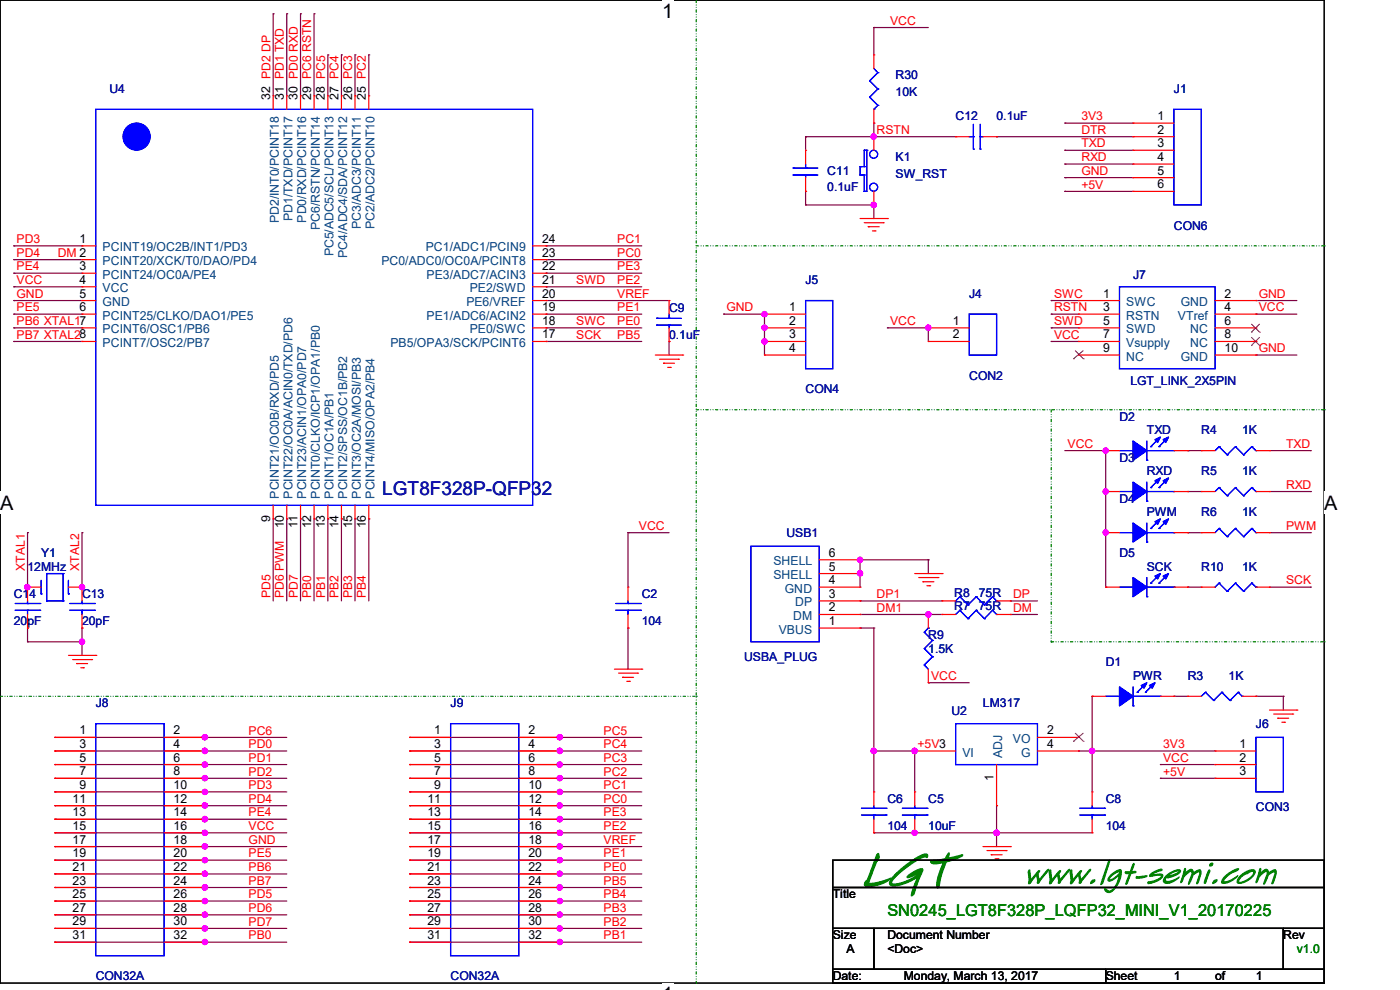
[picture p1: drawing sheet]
<svg xmlns="http://www.w3.org/2000/svg" width="297mm" height="210mm" viewBox="0 0 297 210" stroke-linecap="round" stroke-linejoin="round" font-family="sans-serif">
<path d="M0 0h280.9v208.5h-280.9z" fill="none" stroke="#000" stroke-width=".25"/>
<g fill="#fff">
<path d="M140.5 0h2.3v4.8h-2.3z"/>
<path d="M140.5 208.5h2.3v1.5h-2.3z"/>
<path d="M0 104.3h2.9v4.7h-2.9z"/>
<path d="M280.8 104.3h3v4.7h-3z"/>
</g>
<path d="M147.7 0v208.5M147.7 52.2h133.2M280.9 52.2h.1M147.7 86.9h133.2M223 86.9v49.2M280.9 86.9h.1M223 136.1h.1M223 136.1h57.9M280.9 136.1h.1M0 147.7h147.7M147.7 147.7h.1M147.7 208.5h.1" fill="none" stroke="#008000" stroke-width=".25" stroke-dasharray=".5 .5 0 .5 0 .5"/>
<g fill="none" stroke="#800040" stroke-width=".25">
<path d="M58 2.9h.1M58 2.9v17.4M60.8 2.9h.1M60.8 2.9v17.4M63.8 2.9h.1M63.8 2.9v17.4M66.6 2.9h.1M66.6 2.9v17.4M69.6 11.6h.1M69.6 11.6v8.7M72.4 11.6h.1M72.4 11.6v8.7"/>
<path d="M75.3 11.6h.1M75.3 11.6v8.7M78.2 11.6h.1M78.2 11.6v8.7M185.4 5.8h.1M185.4 5.8v5.8M185.4 5.8h11.5M170.9 29h.1M170.9 29h31.8M170.9 29v2.9M185.4 26.1h.1M185.4 29h.1"/>
<path d="M185.4 26.1v2.9M211.4 29h.1M211.4 29h29M225.9 26.1h.1M225.9 31.9h.1M225.9 34.8h.1M225.9 37.7h.1M225.9 26.1h14.5M225.9 31.9h14.5M225.9 34.8h14.5M225.9 37.7h14.5M2.9 52.2h.1"/>
<path d="M2.9 55.1h.1M2.9 58h.1M2.9 52.2h14.5M2.9 55.1h14.5M2.9 58h14.5M115.9 52.2h.1M115.9 55.1h.1M115.9 58h.1M115.9 52.2h20.2M115.9 55.1h20.2M115.9 58h20.2M170.9 40.6h.1"/>
<path d="M170.9 43.5h.1M170.9 40.6v2.9M170.9 43.5h14.5M185.4 43.5h.1M185.4 43.5v2.9M225.9 40.6h.1M225.9 40.6h14.5M2.9 60.8h.1M2.9 63.8h.1M2.9 66.6h.1M2.9 69.6h.1M2.9 72.4h.1"/>
<path d="M2.9 69.6h14.5M2.9 66.6h14.5M2.9 63.8h14.5M2.9 72.4h14.5M2.9 60.8h14.5M115.9 60.8h.1M115.9 63.8h.1M115.9 66.6h.1M115.9 69.6h.1M115.9 72.4h.1M115.9 69.6h20.2M115.9 66.6h20.2"/>
<path d="M115.9 63.8h26M115.9 72.4h20.2M115.9 60.8h20.2M141.9 72.4h.1M141.9 72.4v2.9M153.5 66.6h.1M153.5 66.6h8.7M162.2 66.6h.1M162.2 72.4h.1M162.2 69.6h.1M162.2 66.6v8.7M188.3 69.6h.1"/>
<path d="M188.3 69.6h8.6M196.9 69.6h.1M196.9 69.6v2.8M223 69.6h.1M223 63.8h.1M223 72.4h.1M223 66.6h.1M223 69.6h5.8M223 66.6h5.8M223 63.8h5.8M223 72.4h5.8M266.4 75.3h.1"/>
<path d="M266.4 63.8h.1M266.4 66.6h.1M266.4 66.6h8.7M266.4 63.8h8.7M266.4 75.3h8.7M225.9 95.6h8.7M234.6 95.6h.1M234.6 95.6v28.9M252 95.6h.1M252 95.6h2.8M269.3 95.6h8.7M278 95.6h.1"/>
<path d="M5.8 113h.1M5.8 113v11.5M17.4 113h.1M17.4 113v11.5M58 110.1h.1M58 110.1v17.4M60.8 110.1h.1M60.8 110.1v17.4M63.8 110.1h.1M63.8 110.1v17.4M66.6 110.1h.1M66.6 110.1v17.4"/>
<path d="M69.6 110.1h.1M69.6 110.1v17.4M72.4 110.1h.1M72.4 110.1v17.4M75.3 110.1h.1M75.3 110.1v17.4M78.2 110.1h.1M78.2 110.1v17.4M133.2 113h.1M133.2 113v11.5M133.2 113h8.7M182.5 118.7h.1"/>
<path d="M182.5 118.7v5.8M182.5 118.7h14.4M196.9 118.7h.1M196.9 118.7v3M234.6 113h.1M252 104.3h.1M252 113h.1M252 113h2.8M252 104.3h2.8M269.3 113h8.7M269.3 104.3h8.7M278 104.3h.1"/>
<path d="M278 113h.1M5.8 133.2h.1M5.8 136.1h.1M5.8 133.2v2.9M5.8 136.1h11.6M17.4 133.2h.1M17.4 136.1h.1M17.4 133.2v5.8M133.2 133.2h.1M133.2 133.2v8.7M182.5 133.2h.1M182.5 121.7h.1"/>
<path d="M182.5 127.5h.1M182.5 130.3h.1M182.5 133.2h2.9M182.5 127.5h17.4M182.5 130.3h17.4M185.4 133.2h.1M185.4 133.2v34.8M196.9 130.3h.1M214.3 127.5h.1M214.3 130.3h.1M214.3 127.5h5.8M214.3 130.3h5.8"/>
<path d="M234.6 124.5h.1M252 124.5h.1M252 124.5h2.8M269.3 124.5h8.7M278 124.5h.1M11.6 156.4h.1M11.6 159.3h.1M11.6 159.3h49.2M11.6 156.4h49.2M43.5 159.3h.1M43.5 156.4h.1M86.9 156.4h.1"/>
<path d="M86.9 159.3h.1M86.9 159.3h49.2M86.9 156.4h49.2M118.7 159.3h.1M118.7 156.4h.1M185.4 159.3h.1M185.4 159.3h8.7M194.1 159.3h.1M194.1 159.3v8.7M196.9 144.8h.1M196.9 144.8h8.7M228.8 159.3h.1"/>
<path d="M228.8 159.3h29M231.7 159.3h.1M231.7 147.7h.1M231.7 147.7v20.3M249 147.7h.1M249 147.7h3M266.4 147.7h.1M266.4 147.7h5.8M272.2 147.7h.1M272.2 147.7v2.9M11.6 179.6h.1M11.6 162.2h.1"/>
<path d="M11.6 173.8h.1M11.6 165.1h.1M11.6 176.7h.1M11.6 168h.1M11.6 170.9h.1M11.6 176.7h49.2M11.6 162.2h49.2M11.6 165.1h49.2M11.6 168h49.2M11.6 170.9h49.2M11.6 173.8h49.2M11.6 179.6h49.2"/>
<path d="M43.5 162.2h.1M43.5 165.1h.1M43.5 168h.1M43.5 170.9h.1M43.5 173.8h.1M43.5 176.7h.1M43.5 179.6h.1M86.9 173.8h.1M86.9 170.9h.1M86.9 179.6h.1M86.9 176.7h.1M86.9 168h.1"/>
<path d="M86.9 162.2h.1M86.9 165.1h.1M86.9 176.7h49.2M86.9 162.2h49.2M86.9 165.1h49.2M86.9 168h49.2M86.9 170.9h49.2M86.9 173.8h49.2M86.9 179.6h49.2M118.7 162.2h.1M118.7 165.1h.1M118.7 168h.1"/>
<path d="M118.7 170.9h.1M118.7 173.8h.1M118.7 176.7h.1M118.7 179.6h.1M185.4 176.7h.1M185.4 176.7h46.3M194.1 176.7h.1M211.4 170.9h.1M211.4 176.7h.1M211.4 170.9v8.7M246.2 162.2h.1M246.2 165.1h.1"/>
<path d="M246.2 162.2h11.6M246.2 165.1h11.6M11.6 188.3h.1M11.6 196.9h.1M11.6 185.4h.1M11.6 194.1h.1M11.6 191.1h.1M11.6 199.9h.1M11.6 182.5h.1M11.6 182.5h49.2M11.6 185.4h49.2M11.6 188.3h49.2"/>
<path d="M11.6 191.1h49.2M11.6 194.1h49.2M11.6 196.9h49.2M11.6 199.9h49.2M43.5 182.5h.1M43.5 185.4h.1M43.5 188.3h.1M43.5 191.1h.1M43.5 194.1h.1M43.5 196.9h.1M43.5 199.9h.1M86.9 194.1h.1"/>
<path d="M86.9 196.9h.1M86.9 185.4h.1M86.9 191.1h.1M86.9 188.3h.1M86.9 199.9h.1M86.9 182.5h.1M86.9 182.5h49.2M86.9 185.4h49.2M86.9 188.3h49.2M86.9 191.1h49.2M86.9 194.1h49.2M86.9 196.9h49.2"/>
<path d="M86.9 199.9h49.2M118.7 182.5h.1M118.7 185.4h.1M118.7 188.3h.1M118.7 191.1h.1M118.7 194.1h.1M118.7 196.9h.1M118.7 199.9h.1"/>
</g>
<g fill="#f0f" stroke="#f0f" stroke-width=".25">
<circle cx="185.3" cy="159.3" r=".56"/>
<circle cx="182.5" cy="121.6" r=".55"/>
<circle cx="182.5" cy="118.7" r=".55"/>
<circle cx="194" cy="159.3" r=".56"/>
<circle cx="211.4" cy="176.7" r=".55"/>
<circle cx="194" cy="176.7" r=".55"/>
<circle cx="196.9" cy="69.5" r=".55"/>
<circle cx="162.2" cy="66.6" r=".55"/>
<circle cx="162.2" cy="72.4" r=".56"/>
<circle cx="231.7" cy="159.3" r=".57"/>
<circle cx="162.2" cy="69.5" r=".55"/>
<circle cx="185.3" cy="29" r=".56"/>
<circle cx="185.3" cy="43.5" r=".56"/>
<circle cx="5.8" cy="124.5" r=".55"/>
<circle cx="17.4" cy="124.5" r=".55"/>
<circle cx="17.4" cy="136.1" r=".55"/>
<circle cx="196.9" cy="130.3" r=".56"/>
<circle cx="234.6" cy="104.3" r=".55"/>
<circle cx="234.6" cy="95.6" r=".55"/>
<circle cx="234.6" cy="112.9" r=".55"/>
<circle cx="43.5" cy="159.3" r=".57"/>
<circle cx="43.5" cy="162.2" r=".56"/>
<circle cx="43.5" cy="165.1" r=".56"/>
<circle cx="43.5" cy="168" r=".56"/>
<circle cx="43.5" cy="170.9" r=".56"/>
<circle cx="43.5" cy="173.8" r=".57"/>
<circle cx="43.5" cy="176.7" r=".56"/>
<circle cx="43.5" cy="179.5" r=".56"/>
<circle cx="43.5" cy="182.5" r=".56"/>
<circle cx="43.5" cy="185.3" r=".56"/>
<circle cx="43.5" cy="188.2" r=".57"/>
<circle cx="43.5" cy="191.1" r=".56"/>
<circle cx="43.5" cy="194" r=".56"/>
<circle cx="43.5" cy="196.9" r=".56"/>
<circle cx="43.5" cy="199.8" r=".56"/>
<circle cx="118.7" cy="159.3" r=".56"/>
<circle cx="118.7" cy="162.2" r=".55"/>
<circle cx="118.7" cy="165.1" r=".55"/>
<circle cx="118.7" cy="168" r=".55"/>
<circle cx="118.7" cy="170.9" r=".55"/>
<circle cx="118.7" cy="176.7" r=".55"/>
<circle cx="118.7" cy="179.5" r=".55"/>
<circle cx="118.7" cy="182.5" r=".55"/>
<circle cx="118.7" cy="185.3" r=".55"/>
<circle cx="118.7" cy="188.2" r=".56"/>
<circle cx="118.7" cy="191.1" r=".55"/>
<circle cx="118.7" cy="194" r=".55"/>
<circle cx="118.7" cy="196.9" r=".55"/>
<circle cx="118.7" cy="199.8" r=".55"/>
<circle cx="118.7" cy="156.4" r=".55"/>
<circle cx="43.5" cy="156.4" r=".56"/>
<circle cx="118.7" cy="173.8" r=".56"/>
</g>
<g fill="none" stroke="#f00" stroke-width=".25">
<path d="M185.4 11.6h.1M185.4 11.6v2.9M58 20.3h.1M58 20.3v2.9M60.8 20.3h.1M60.8 20.3v2.9M63.8 20.3h.1M63.8 20.3v2.9M66.6 20.3h.1M66.6 20.3v2.9M69.6 20.3h.1M69.6 20.3v2.9"/>
<path d="M72.4 20.3h.1M72.4 20.3v2.9M75.3 20.3h.1M75.3 20.3v2.9M78.2 20.3h.1M78.2 20.3v2.9M170.9 31.9h.1M170.9 31.9v2.9M170.9 37.7v2.9M185.4 26.1h.1M185.4 29h.1M185.4 23.2v2.9"/>
<path d="M185.4 29v2.9M202.7 29h.1M202.7 29h2.9M208.5 29h2.9M211.4 29h.1M240.4 26.1h.1M240.4 29h.1M240.4 31.9h.1M240.4 34.8h.1M240.4 37.7h.1M240.4 29h8.6M240.4 26.1h8.6"/>
<path d="M240.4 31.9h8.6M240.4 34.8h8.6M240.4 37.7h8.6M17.4 52.2h.1M17.4 55.1h.1M17.4 58h.1M17.4 52.2h2.9M17.4 55.1h2.9M17.4 58h2.9M113 52.2h2.9M113 55.1h2.9M113 58h2.9"/>
<path d="M115.9 58h.1M115.9 55.1h.1M115.9 52.2h.1M170.9 40.6h.1M182.5 46.4h5.8M183.3 47.2h4.1M184.2 48.1h.1M184.2 48.1h2.3M185.1 49h.5M185.4 43.5h.1M185.4 40.6v2.9M185.6 49h.1"/>
<path d="M187.4 47.2h.1M188.3 46.4h.1M240.4 40.6h.1M240.4 40.6h8.6M17.4 60.8h.1M17.4 63.8h.1M17.4 66.6h.1M17.4 69.6h.1M17.4 72.4h.1M17.4 69.6h2.9M17.4 72.4h2.9M17.4 60.8h2.9"/>
<path d="M17.4 63.8h2.9M17.4 66.6h2.9M113 69.6h2.9M113 72.4h2.9M113 60.8h2.9M113 63.8h2.9M113 66.6h2.9M115.9 72.4h.1M115.9 69.6h.1M115.9 66.6h.1M115.9 63.8h.1M115.9 60.8h.1"/>
<path d="M139 75.3h5.8M139.9 76.2h4M140.8 77h.1M140.8 77h2.3M141.6 77.9h.6M141.9 72.4h.1M141.9 63.8h.1M141.9 63.8v2.8M141.9 69.6v2.8M142.2 77.9h.1M143.9 76.2h.1M144.8 75.3h.1"/>
<path d="M162.2 66.6h.1M162.2 69.6h.1M162.2 72.4h.1M162.2 75.3h.1M162.2 75.3h8.7M162.2 69.6h8.7M162.2 72.4h8.7M162.2 66.6h8.7M196.9 69.6h.1M196.9 72.4h.1M196.9 69.6h8.7M196.9 72.4h8.7"/>
<path d="M228.8 63.8h.1M228.8 66.6h.1M228.8 69.6h.1M228.8 72.4h.1M228.8 75.3h.1M228.8 75.3h8.7M228.8 69.6h8.7M228.8 72.4h8.7M228.8 63.8h8.7M228.8 66.6h8.7M257.8 75.3h8.6M257.8 69.6h8.6"/>
<path d="M257.8 72.4h8.6M257.8 63.8h8.6M257.8 66.6h8.6M266.4 63.8h.1M266.4 66.6h.1M266.4 69.6h.1M266.4 72.4h.1M266.4 75.3h.1M234.6 95.6h.1M234.6 95.6h2.9M249 95.6h3M252 95.6h.1"/>
<path d="M254.8 95.6h.1M254.8 95.6h3M266.4 95.6h2.9M269.3 95.6h.1M58 110.1h.1M58 107.2v2.9M60.8 110.1h.1M60.8 107.2v2.9M63.8 110.1h.1M63.8 107.2v2.9M66.6 110.1h.1M66.6 107.2v2.9"/>
<path d="M69.6 110.1h.1M69.6 107.2v2.9M72.4 110.1h.1M72.4 107.2v2.9M75.3 110.1h.1M75.3 107.2v2.9M78.2 110.1h.1M78.2 107.2v2.9M173.8 118.7h8.7M182.5 118.7h.1M234.6 113h.1M234.6 104.3h.1"/>
<path d="M234.6 113h2.9M234.6 104.3h2.9M249 113h3M249 104.3h3M252 113h.1M252 104.3h.1M254.8 113h.1M254.8 104.3h.1M254.8 113h3M254.8 104.3h3M266.4 113h2.9M266.4 104.3h2.9"/>
<path d="M269.3 113h.1M269.3 104.3h.1M5.8 124.5h.1M5.8 133.2h.1M5.8 124.5h2.9M5.8 124.5v3M5.8 130.3v2.9M14.5 139h5.8M14.5 124.5h2.9M15.4 139.9h4M17.4 124.5h.1M17.4 133.2h.1"/>
<path d="M17.4 124.5v3M17.4 130.3v2.9M19.4 139.9h.1M20.3 139h.1M133.2 124.5h.1M133.2 133.2h.1M133.2 124.5v3M133.2 130.3v2.9M173.8 121.7h8.7M173.8 124.5h8.7M173.8 130.3h8.7M173.8 127.5h8.7"/>
<path d="M173.8 133.2h8.7M182.5 133.2h.1M182.5 130.3h.1M182.5 127.5h.1M182.5 124.5h.1M182.5 121.7h.1M194.1 121.7h5.8M194.9 122.5h4.1M195.8 123.4h.1M195.8 123.4h2.3M196.6 124.2h.6M196.9 130.3h.1"/>
<path d="M196.9 130.3v2.9M197.2 124.2h.1M199 122.5h.1M199.9 121.7h.1M199.9 130.3h.1M199.9 127.5h.1M199.9 130.3h2.8M199.9 127.5h2.8M211.4 130.3h2.9M211.4 127.5h2.9M214.3 130.3h.1M214.3 127.5h.1"/>
<path d="M234.6 124.5h.1M234.6 124.5h2.9M249 124.5h3M252 124.5h.1M254.8 124.5h.1M254.8 124.5h3M266.4 124.5h2.9M269.3 124.5h.1M11.6 156.4h.1M11.6 159.3h.1M11.6 156.4h8.7M11.6 159.3h8.7"/>
<path d="M16.3 140.8h.1M16.3 140.8h2.3M17.1 141.6h.6M17.7 141.6h.1M34.8 156.4h8.7M34.8 159.3h8.7M43.5 156.4h.1M43.5 159.3h.1M86.9 156.4h.1M86.9 159.3h.1M86.9 156.4h8.7M86.9 159.3h8.7"/>
<path d="M110.1 156.4h8.6M110.1 159.3h8.6M118.7 156.4h.1M118.7 159.3h.1M130.3 141.9h5.8M131.2 142.8h4.1M132.1 143.7h.1M132.1 143.7h2.3M133 144.5h.5M133.5 144.5h.1M135.3 142.8h.1M136.1 141.9h.1"/>
<path d="M194.1 159.3h.1M194.1 159.3h8.6M196.9 144.8h.1M196.9 141.9v2.9M220.1 156.4h8.7M220.1 159.3h8.7M228.8 156.4h.1M228.8 159.3h.1M231.7 147.7h.1M231.7 147.7h2.9M246.2 147.7h2.8M249 147.7h.1"/>
<path d="M252 147.7h.1M252 147.7h2.8M257.8 159.3h.1M257.8 159.3h8.6M263.5 147.7h2.9M266.4 147.7h.1M269.3 150.6h5.8M270.2 151.5h4M271.1 152.4h.1M271.1 152.4h2.3M271.9 153.2h.6M272.5 153.2h.1"/>
<path d="M274.2 151.5h.1M275.1 150.6h.1M11.6 162.2h.1M11.6 165.1h.1M11.6 168h.1M11.6 170.9h.1M11.6 173.8h.1M11.6 176.7h.1M11.6 179.6h.1M11.6 179.6h8.7M11.6 162.2h8.7M11.6 165.1h8.7"/>
<path d="M11.6 168h8.7M11.6 170.9h8.7M11.6 173.8h8.7M11.6 176.7h8.7M34.8 179.6h8.7M34.8 162.2h8.7M34.8 165.1h8.7M34.8 168h8.7M34.8 170.9h8.7M34.8 173.8h8.7M34.8 176.7h8.7M43.5 162.2h.1"/>
<path d="M43.5 165.1h.1M43.5 168h.1M43.5 170.9h.1M43.5 173.8h.1M43.5 176.7h.1M43.5 179.6h.1M86.9 162.2h.1M86.9 165.1h.1M86.9 168h.1M86.9 170.9h.1M86.9 173.8h.1M86.9 176.7h.1"/>
<path d="M86.9 179.6h.1M86.9 179.6h8.7M86.9 162.2h8.7M86.9 165.1h8.7M86.9 168h8.7M86.9 170.9h8.7M86.9 173.8h8.7M86.9 176.7h8.7M110.1 179.6h8.6M110.1 162.2h8.6M110.1 165.1h8.6M110.1 168h8.6"/>
<path d="M110.1 170.9h8.6M110.1 173.8h8.6M110.1 176.7h8.6M118.7 162.2h.1M118.7 165.1h.1M118.7 168h.1M118.7 170.9h.1M118.7 173.8h.1M118.7 176.7h.1M118.7 179.6h.1M185.4 168h.1M185.4 176.7h.1"/>
<path d="M185.4 168v2.9M185.4 173.8v2.9M194.1 168h.1M194.1 176.7h.1M194.1 168v2.9M194.1 173.8v2.9M208.5 179.6h5.8M211.4 170.9h.1M211.4 162.2v8.7M214.3 179.6h.1M231.7 168h.1M231.7 176.7h.1"/>
<path d="M231.7 168v2.9M231.7 173.8v2.9M257.8 162.2h.1M257.8 165.1h.1M257.8 162.2h8.6M257.8 165.1h8.6M11.6 182.5h.1M11.6 185.4h.1M11.6 188.3h.1M11.6 191.1h.1M11.6 194.1h.1M11.6 196.9h.1"/>
<path d="M11.6 199.9h.1M11.6 182.5h8.7M11.6 185.4h8.7M11.6 188.3h8.7M11.6 191.1h8.7M11.6 194.1h8.7M11.6 196.9h8.7M11.6 199.9h8.7M34.8 182.5h8.7M34.8 185.4h8.7M34.8 188.3h8.7M34.8 191.1h8.7"/>
<path d="M34.8 194.1h8.7M34.8 196.9h8.7M34.8 199.9h8.7M43.5 182.5h.1M43.5 185.4h.1M43.5 188.3h.1M43.5 191.1h.1M43.5 194.1h.1M43.5 196.9h.1M43.5 199.9h.1M86.9 182.5h.1M86.9 185.4h.1"/>
<path d="M86.9 188.3h.1M86.9 191.1h.1M86.9 194.1h.1M86.9 196.9h.1M86.9 199.9h.1M86.9 182.5h8.7M86.9 185.4h8.7M86.9 188.3h8.7M86.9 191.1h8.7M86.9 194.1h8.7M86.9 196.9h8.7M86.9 199.9h8.7"/>
<path d="M110.1 182.5h8.6M110.1 185.4h8.6M110.1 188.3h8.6M110.1 191.1h8.6M110.1 194.1h8.6M110.1 196.9h8.6M110.1 199.9h8.6M118.7 182.5h.1M118.7 185.4h.1M118.7 188.3h.1M118.7 191.1h.1M118.7 194.1h.1"/>
<path d="M118.7 196.9h.1M118.7 199.9h.1M209.4 180.4h4M210.3 181.3h.1M210.3 181.3h2.3M211.1 182.2h.6M211.7 182.2h.1M213.4 180.4h.1"/>
</g>
<path d="M176.7 182.5h104.2v5.8h-104.2zM176.7 188.3h104.2v8.6h-104.2zM176.7 196.9h8.7v8.7h-8.7zM185.4 196.9h86.8v8.7h-86.8zM272.2 196.9h8.7v8.7h-8.7zM176.7 205.6h57.9v2.9h-57.9zM234.6 205.6h46.3v2.9h-46.3z" fill="none" stroke="#000" stroke-width=".25"/>
<g fill="none" stroke="#00f" stroke-width=".25">
<path d="M184.5 17.1h.1M184.5 17.1l1.7 1.8M185.4 14.5l.8 .9M186.2 15.4h.1M186.2 18.9h.1M186.2 15.4l-1.7 1.7M186.2 18.9l-1.7 1.7M20.3 23.2h92.7v84h-92.7zM168.3 35.6h.1M168.3 37.1h.1M168.3 37.1h5.2M168.3 35.6h5.2"/>
<path d="M170.9 37.1h.1M170.9 35.6h.1M170.9 34.8v.8M170.9 37.1v.6M182.5 35.3h.1M182.5 37.1h.1M182.5 35.3h.8M182.5 35.3v1.8M182.5 37.1h.8M183.3 31.9h.1M183.3 35.3h.1M183.3 37.1h.1"/>
<path d="M183.3 31.9h.6M183.3 31.9v3.4M183.3 37.1v3.5M183.9 31.9h.1M183.9 31.9v8.7h-.6M184.5 20.6h.1M184.5 20.6l1.7 1.8M185.4 23.2h.1M186.2 22.4h.1M186.2 22.4l-.8 .8M205.6 29h.9M206.5 31.6h.1"/>
<path d="M206.5 29h.1M206.5 26.4v5.2M207.9 29h.1M207.9 31.6h.1M207.9 29h.6M207.9 26.4v5.2M249 23.2h5.8v20.3h-5.8zM183.3 40.6h.1M139.3 67.5h.1M139.3 69h.1M139.3 67.5h5.2M139.3 69h5.2"/>
<path d="M141.9 69h.1M141.9 67.5h.1M141.9 66.6v.9M141.9 69v.6M170.9 63.8h5.8v14.4h-5.8zM205.6 66.6h5.8v8.7h-5.8zM237.5 60.8h20.3v17.4h-20.3zM237.5 95.6h2.9M240.4 95.6h.1M243.3 97.6h.1M243.3 93.6v4M243.3 95.6h5.7"/>
<path d="M244.1 94.7h.1M245.9 94.7h.1M245.9 93l-1.8 1.7M247.6 93l-1.7 1.7M249 95.6h.1M258.6 94.7h.1M258.6 94.7l-.8 .9M258.6 94.7l1.7 1.8M260.3 96.5h.1M262.1 94.7h.1M262.1 94.7l-1.8 1.8M262.1 94.7l1.7 1.8"/>
<path d="M263.8 96.5h.1M265.6 94.7h.1M265.6 94.7l-1.8 1.8M265.6 94.7l.8 .9M266.4 95.6h.1M159.3 115.9h14.5v20.2h-14.5zM237.5 113h2.9M237.5 104.3h2.9M240.4 113h.1M240.4 104.3h.1M243.3 115h.1M243.3 106.3h.1"/>
<path d="M243.3 102.3v4M243.3 111v4M243.3 113h5.7M243.3 104.3h5.7M244.1 112.1h.1M244.1 103.4h.1M245.9 112.1h.1M245.9 103.4h.1M245.9 110.4l-1.8 1.7M245.9 101.7l-1.8 1.7M247.6 110.4l-1.7 1.7M247.6 101.7l-1.7 1.7"/>
<path d="M249 113h.1M249 104.3h.1M258.6 112.1h.1M258.6 103.4h.1M258.6 112.1l-.8 .9M258.6 112.1l1.7 1.7M258.6 103.4l-.8 .9M258.6 103.4l1.7 1.8M260.3 113.8h.1M260.3 105.2h.1M262.1 112.1h.1M262.1 103.4h.1"/>
<path d="M262.1 112.1l-1.8 1.7M262.1 112.1l1.7 1.7M262.1 103.4l-1.8 1.8M262.1 103.4l1.7 1.8M263.8 113.8h.1M263.8 105.2h.1M265.6 112.1h.1M265.6 103.4h.1M265.6 112.1l-1.8 1.7M265.6 112.1l.8 .9M265.6 103.4l-1.8 1.8M265.6 103.4l.8 .9"/>
<path d="M266.4 113h.1M266.4 104.3h.1M3.2 129.5h5.2M3.2 128h5.2M5.8 128h.1M5.8 129.5h.1M5.8 127.5v.5M5.8 129.5v.8M8.4 129.5h.1M8.4 128h.1M8.7 126h.1M8.7 123.1v2.9"/>
<path d="M9.9 127.5h.1M9.9 121.7h.1M9.9 121.7v5.8M9.9 127.5h3.5M9.9 121.7h3.5M13.4 127.5h.1M13.4 121.7h.1M13.4 121.7v5.8M14.5 126h.1M14.5 123.1v2.9M14.8 129.5h5.2M14.8 128h5.2"/>
<path d="M17.4 128h.1M17.4 129.5h.1M17.4 127.5v.5M17.4 129.5v.8M20 129.5h.1M20 128h.1M130.6 129.5h5.2M130.6 128h5.2M133.2 128h.1M133.2 129.5h.1M133.2 127.5v.5M133.2 129.5v.8"/>
<path d="M135.8 129.5h.1M135.8 128h.1M196.1 137.6h.1M196.1 134.1h.1M196.1 137.6l1.7 1.7M196.1 134.1l1.7 1.7M196.9 133.2h.1M196.9 133.2l-.8 .9M197.8 139.3h.1M197.8 135.8h.1M197.8 135.8l-1.7 1.8M197.8 139.3l-1.7 1.8"/>
<path d="M203.6 129.5h.1M203.6 126.6h.1M203.6 129.5l-.9 .8M203.6 129.5l1.8 1.7M203.6 126.6l-.9 .9M203.6 126.6l1.8 1.7M205.4 131.2h.1M205.4 128.3h.1M207.1 129.5h.1M207.1 126.6h.1M207.1 129.5l-1.7 1.7M207.1 129.5l1.7 1.7"/>
<path d="M207.1 126.6l-1.7 1.7M207.1 126.6l1.7 1.7M208.8 131.2h.1M208.8 128.3h.1M210.6 129.5h.1M210.6 126.6h.1M210.6 129.5l-1.8 1.7M210.6 129.5l.8 .8M210.6 126.6l-1.8 1.7M210.6 126.6l.8 .9M211.4 130.3h.1M211.4 127.5h.1"/>
<path d="M237.5 124.5h2.9M240.4 124.5h.1M243.3 126.6h.1M243.3 122.5v4.1M243.3 124.5h5.7M244.1 123.7h.1M245.9 123.7h.1M245.9 122l-1.8 1.7M247.6 122l-1.7 1.7M249 124.5h.1M258.6 123.7h.1M258.6 123.7l-.8 .8"/>
<path d="M258.6 123.7l1.7 1.7M260.3 125.4h.1M262.1 123.7h.1M262.1 123.7l-1.8 1.7M262.1 123.7l1.7 1.7M263.8 125.4h.1M265.6 123.7h.1M265.6 123.7l-1.8 1.7M265.6 123.7l.8 .8M266.4 124.5h.1M20.3 153.5h14.5v49.2h-14.5zM95.6 153.5h14.5v49.2h-14.5z"/>
<path d="M196.1 141.1h.1M196.1 141.1l.8 .8M202.7 153.5h17.4v8.7h-17.4zM234.6 147.7h2.9M237.5 147.7h.1M240.4 149.7h.1M240.4 145.7v4M240.4 147.7h5.8M241.3 146.9h.1M243 146.9h.1M243 145.1l-1.7 1.8M244.7 145.1l-1.7 1.8"/>
<path d="M246.2 147.7h.1M255.7 146.9h.1M255.7 146.9l-.9 .8M255.7 146.9l1.8 1.7M257.5 148.6h.1M259.2 146.9h.1M259.2 146.9l-1.7 1.7M259.2 146.9l1.7 1.7M260.9 148.6h.1M262.7 146.9h.1M262.7 146.9l-1.8 1.7M262.7 146.9l.8 .8"/>
<path d="M263.5 147.7h.1M266.4 156.4h5.8v11.6h-5.8zM182.8 172.9h5.2M182.8 171.4h5.2M185.4 171.4h.1M185.4 172.9h.1M185.4 170.9v.5M185.4 172.9v.9M188 172.9h.1M188 171.4h.1M191.4 172.9h5.2M191.4 171.4h5.2"/>
<path d="M194.1 171.4h.1M194.1 172.9h.1M194.1 170.9v.5M194.1 172.9v.9M196.6 172.9h.1M196.6 171.4h.1M229.1 172.9h5.2M229.1 171.4h5.2M231.7 171.4h.1M231.7 172.9h.1M231.7 170.9v.5M231.7 172.9v.9"/>
<path d="M234.3 172.9h.1M234.3 171.4h.1"/>
<circle cx="185.3" cy="39.7" r=".85"/>
<circle cx="185.3" cy="32.7" r=".85"/>
</g>
<g fill="#00f" stroke="#00f" stroke-width=".25">
<path d="M240.4 122.5l2.9 2-2.9 2.1z" fill-rule="evenodd"/>
<path d="M246.8 122.2l1.1-.5-.6 1.1z" fill-rule="evenodd"/>
<path d="M245 122.2l1.2-.5-.6 1.1z" fill-rule="evenodd"/>
<path d="M240.4 122.5l2.9 2-2.9 2.1z" fill-rule="evenodd"/>
<path d="M246.8 122.2l1.1-.5-.6 1.1z" fill-rule="evenodd"/>
<path d="M245 122.2l1.2-.5-.6 1.1z" fill-rule="evenodd"/>
<path d="M237.5 145.7l2.9 2-2.9 2z" fill-rule="evenodd"/>
<path d="M243.8 145.4l1.2-.6-.6 1.2z" fill-rule="evenodd"/>
<path d="M242.1 145.4l1.2-.6-.6 1.2z" fill-rule="evenodd"/>
<path d="M237.5 145.7l2.9 2-2.9 2z" fill-rule="evenodd"/>
<path d="M243.8 145.4l1.2-.6-.6 1.2z" fill-rule="evenodd"/>
<path d="M242.1 145.4l1.2-.6-.6 1.2z" fill-rule="evenodd"/>
<path d="M240.4 93.6l2.9 2-2.9 2z" fill-rule="evenodd"/>
<path d="M246.8 93.3l1.1-.6-.6 1.2z" fill-rule="evenodd"/>
<path d="M245 93.3l1.2-.6-.6 1.2z" fill-rule="evenodd"/>
<path d="M240.4 93.6l2.9 2-2.9 2z" fill-rule="evenodd"/>
<path d="M246.8 93.3l1.1-.6-.6 1.2z" fill-rule="evenodd"/>
<path d="M245 93.3l1.2-.6-.6 1.2z" fill-rule="evenodd"/>
<path d="M240.4 111l2.9 2-2.9 2z" fill-rule="evenodd"/>
<path d="M246.8 110.7l1.1-.6-.6 1.2z" fill-rule="evenodd"/>
<path d="M245 110.7l1.2-.6-.6 1.2z" fill-rule="evenodd"/>
<path d="M240.4 111l2.9 2-2.9 2z" fill-rule="evenodd"/>
<path d="M246.8 110.7l1.1-.6-.6 1.2z" fill-rule="evenodd"/>
<path d="M245 110.7l1.2-.6-.6 1.2z" fill-rule="evenodd"/>
<path d="M240.4 102.3l2.9 2-2.9 2z" fill-rule="evenodd"/>
<path d="M246.8 102l1.1-.6-.6 1.1z" fill-rule="evenodd"/>
<path d="M245 102l1.2-.6-.6 1.1z" fill-rule="evenodd"/>
<path d="M240.4 102.3l2.9 2-2.9 2z" fill-rule="evenodd"/>
<path d="M246.8 102l1.1-.6-.6 1.1z" fill-rule="evenodd"/>
<path d="M245 102l1.2-.6-.6 1.1z" fill-rule="evenodd"/>
<circle cx="29" cy="29" r="2.86"/>
</g>
<g fill="none" stroke="#804000" stroke-width=".21">
<path d="M227.7 76.1h.1M228.1 74.4l1.7 1.7M229.8 76.1h.1M229.8 74.4l-2.1 1.7M265.5 70.5h.1M265.5 73.3h.1M265.5 68.7l1.7 1.8M265.5 71.5l1.7 1.8M267.2 70.5h.1M267.2 73.3h.1M267.2 68.7l-1.7 1.8M267.2 71.5l-1.7 1.8"/>
<path d="M227.7 157.3h.1M228.1 155.5l1.7 1.8M229.8 157.3h.1M229.8 155.5l-2.1 1.8"/>
</g>
<text font-size="10.7" fill="#008000" x="182.5" y="187.7">LGT</text>
<text font-size="6.4" fill="#008000" x="217.2" y="187.3">www.lgt-semi.com</text>
<g font-size="4.2">
<text x="140.5" y="3.9">1</text>
<text x="0" y="108.1">A</text>
<text x="280.9" y="108.1">A</text>
</g>
<text font-size="4" fill="#000080" x="81.1" y="105">LGT8F328P-QFP32</text>
<text font-size="3.5" fill="#008000" x="188.3" y="194.2">SN0245_LGT8F328P_LQFP32_MINI_V1_20170225</text>
<g font-size="2.6" fill="#f00">
<text x="188.8" y="5.2">VCC</text>
<text x="186" y="28.4">RSTN</text>
<text x="229.4" y="25.5">3V3</text>
<text x="229.4" y="28.4">DTR</text>
<text x="229.4" y="31.3">TXD</text>
<text x="229.4" y="34.2">RXD</text>
<text x="229.4" y="37.1">GND</text>
<text x="229.4" y="40">+5V</text>
<text x="3.5" y="51.6">PD3</text>
<text x="130.9" y="51.6">PC1</text>
<text x="3.5" y="54.5">PD4</text>
<text x="3.5" y="57.4">PE4</text>
<text x="12.2" y="54.5">DM 2</text>
<text x="130.9" y="54.5">PC0</text>
<text x="130.9" y="57.4">PE3</text>
<text x="3.5" y="60.2">VCC</text>
<text x="3.5" y="63.2">GND</text>
<text x="122.3" y="60.2">SWD</text>
<text x="130.9" y="60.2">PE2</text>
<text x="130.9" y="63.2">VREF</text>
<text x="223.6" y="63.2">SWC</text>
<text x="267" y="63.2">GND</text>
<text x="3.5" y="66">PE5</text>
<text x="3.5" y="69">PB6 XTAL17</text>
<text x="3.5" y="71.8">PB7 XTAL28</text>
<text x="122.3" y="69">SWC</text>
<text x="122.3" y="71.8">SCK</text>
<text x="130.9" y="66">PE1</text>
<text x="130.9" y="69">PE0</text>
<text x="130.9" y="71.8">PB5</text>
<text x="154.1" y="66">GND</text>
<text x="188.8" y="69">VCC</text>
<text x="223.6" y="69">SWD</text>
<text x="223.6" y="71.8">VCC</text>
<text x="223.6" y="66">RSTN</text>
<text x="267" y="66">VCC</text>
<text x="267" y="74.7">GND</text>
<text x="226.5" y="95">VCC</text>
<text x="272.8" y="95">TXD</text>
<text x="272.8" y="103.7">RXD</text>
<text x="135.5" y="112.4">VCC</text>
<text x="272.8" y="112.4">PWM</text>
<text x="5.2" y="121.1" transform="rotate(-90 5.2 121.1)">XTAL1</text>
<text x="16.8" y="121.1" transform="rotate(-90 16.8 121.1)">XTAL2</text>
<text x="272.8" y="124">SCK</text>
<text x="57.4" y="126.9" transform="rotate(-90 57.4 126.9)">PD5</text>
<text x="60.2" y="126.9" transform="rotate(-90 60.2 126.9)">PD6 PWM</text>
<text x="63.2" y="126.9" transform="rotate(-90 63.2 126.9)">PD7</text>
<text x="66" y="126.9" transform="rotate(-90 66 126.9)">PB0</text>
<text x="69" y="126.9" transform="rotate(-90 69 126.9)">PB1</text>
<text x="71.8" y="126.9" transform="rotate(-90 71.8 126.9)">PB2</text>
<text x="74.7" y="126.9" transform="rotate(-90 74.7 126.9)">PB3</text>
<text x="77.6" y="126.9" transform="rotate(-90 77.6 126.9)">PB4</text>
<text x="186" y="126.9">DP1</text>
<text x="186" y="129.8">DM1</text>
<text x="214.9" y="126.9">DP</text>
<text x="214.9" y="129.8">DM</text>
<text x="197.5" y="144.2">VCC</text>
<text x="52.7" y="155.8">PC6</text>
<text x="128.1" y="155.8">PC5</text>
<text x="52.7" y="158.7">PD0</text>
<text x="52.7" y="161.6">PD1</text>
<text x="128.1" y="158.7">PC4</text>
<text x="128.1" y="161.6">PC3</text>
<text x="194.6" y="158.7">+5V3</text>
<text x="246.8" y="158.7">3V3</text>
<text x="246.8" y="161.6">VCC</text>
<text x="52.7" y="164.5">PD2</text>
<text x="52.7" y="167.4">PD3</text>
<text x="128.1" y="164.5">PC2</text>
<text x="128.1" y="167.4">PC1</text>
<text x="246.8" y="164.5">+5V</text>
<text x="52.7" y="170.3">PD4</text>
<text x="52.7" y="173.2">PE4</text>
<text x="128.1" y="170.3">PC0</text>
<text x="128.1" y="173.2">PE3</text>
<text x="52.7" y="176.1">VCC</text>
<text x="52.7" y="179">GND</text>
<text x="128.1" y="176.1">PE2</text>
<text x="128.1" y="179">VREF</text>
<text x="52.7" y="181.9">PE5</text>
<text x="52.7" y="184.8">PB6</text>
<text x="128.1" y="181.9">PE1</text>
<text x="128.1" y="184.8">PE0</text>
<text x="52.7" y="187.7">PB7</text>
<text x="52.7" y="190.5">PD5</text>
<text x="128.1" y="187.7">PB5</text>
<text x="128.1" y="190.5">PB4</text>
<text x="52.7" y="193.5">PD6</text>
<text x="52.7" y="196.3">PD7</text>
<text x="128.1" y="193.5">PB3</text>
<text x="128.1" y="196.3">PB2</text>
<text x="52.7" y="199.3">PB0</text>
<text x="128.1" y="199.3">PB1</text>
</g>
<g font-size="2.6" fill="#000080">
<text x="190" y="16.8">R30</text>
<text x="23.2" y="19.7">U4</text>
<text x="190" y="20.3">10K</text>
<text x="249" y="19.7">J1</text>
<text x="202.7" y="25.5">C12</text>
<text x="211.4" y="25.5">0.1uF</text>
<text x="190" y="34.2">K1</text>
<text x="175.5" y="37.1">C11</text>
<text x="175.5" y="40.6">0.1uF</text>
<text x="190" y="37.7">SW_RST</text>
<text x="249" y="48.7">CON6</text>
<text x="240.4" y="59.1">J7</text>
<text x="170.9" y="60.3">J5</text>
<text x="205.6" y="63.2">J4</text>
<text x="141.9" y="66.1">C9</text>
<text x="141.9" y="71.9">0.1uF</text>
<text x="170.9" y="83.4">CON4</text>
<text x="205.6" y="80.6">CON2</text>
<text x="239.8" y="81.7">LGT_LINK_2X5PIN</text>
<text x="237.5" y="89.2">D2</text>
<text x="243.3" y="92.1">TXD</text>
<text x="254.8" y="92.1">R4</text>
<text x="263.5" y="92.1">1K</text>
<text x="237.5" y="97.9">D3</text>
<text x="243.3" y="100.8">RXD</text>
<text x="254.8" y="100.8">R5</text>
<text x="263.5" y="100.8">1K</text>
<text x="237.5" y="106.6">D4</text>
<text x="166.8" y="113.8">USB1</text>
<text x="243.3" y="109.5">PWM</text>
<text x="254.8" y="109.5">R6</text>
<text x="263.5" y="109.5">1K</text>
<text x="8.7" y="118.2">Y1</text>
<text x="237.5" y="118.2">D5</text>
<text x="5.8" y="121.1">12MHz</text>
<text x="243.3" y="121.1">SCK</text>
<text x="254.8" y="121.1">R10</text>
<text x="263.5" y="121.1">1K</text>
<text x="2.9" y="126.9">C14</text>
<text x="17.4" y="126.9">C13</text>
<text x="136.1" y="126.9">C2</text>
<text x="202.4" y="129.5">R7</text>
<text x="202.4" y="126.6">R8</text>
<text x="207.6" y="129.5">75R</text>
<text x="207.6" y="126.6">75R</text>
<text x="2.9" y="132.7">20pF</text>
<text x="17.4" y="132.7">20pF</text>
<text x="136.1" y="132.7">104</text>
<text x="196.9" y="135.6">R9</text>
<text x="157.9" y="140.2">USBA_PLUG</text>
<text x="196.9" y="138.5">1.5K</text>
<text x="234.6" y="141.4">D1</text>
<text x="240.4" y="144.3">PWR</text>
<text x="252" y="144.3">R3</text>
<text x="260.6" y="144.3">1K</text>
<text x="20.3" y="150">J8</text>
<text x="95.6" y="150">J9</text>
<text x="201.8" y="151.8">U2</text>
<text x="208.5" y="150">LM317</text>
<text x="266.4" y="154.4">J6</text>
<text x="188.3" y="170.3">C6</text>
<text x="196.9" y="170.3">C5</text>
<text x="234.6" y="170.3">C8</text>
<text x="266.4" y="172">CON3</text>
<text x="188.3" y="176.1">104</text>
<text x="196.9" y="176.1">10uF</text>
<text x="234.6" y="176.1">104</text>
<text x="20.3" y="207.9">CON32A</text>
<text x="95.6" y="207.9">CON32A</text>
</g>
<g font-size="2.6">
<text x="57.3" y="21.2" transform="rotate(-90 57.3 21.2)">32 PD2 DP</text>
<text x="60.2" y="21.2" transform="rotate(-90 60.2 21.2)">31 PD1 TXD</text>
<text x="63.1" y="21.2" transform="rotate(-90 63.1 21.2)">30 PD0 RXD</text>
<text x="66" y="21.2" transform="rotate(-90 66 21.2)">29 PC6 RSTN</text>
<text x="68.9" y="21.2" transform="rotate(-90 68.9 21.2)">28 PC5</text>
<text x="71.8" y="21.2" transform="rotate(-90 71.8 21.2)">27 PC4</text>
<text x="74.7" y="21.2" transform="rotate(-90 74.7 21.2)">26 PC3</text>
<text x="77.6" y="21.2" transform="rotate(-90 77.6 21.2)">25 PC2</text>
<text x="245.6" y="25.5">1</text>
<text x="245.6" y="28.4">2</text>
<text x="245.6" y="31.2">3</text>
<text x="245.6" y="34.2">4</text>
<text x="245.6" y="37">5</text>
<text x="245.6" y="40">6</text>
<text x="16.8" y="51.5">1</text>
<text x="115" y="51.5">24</text>
<text x="16.8" y="57.3">3</text>
<text x="115" y="57.3">22</text>
<text x="115" y="54.4">23</text>
<text x="16.8" y="60.2">4</text>
<text x="16.8" y="63.1">5</text>
<text x="16.8" y="66">6</text>
<text x="115" y="66">19</text>
<text x="115" y="63.1">20</text>
<text x="115" y="60.2">21</text>
<text x="167.4" y="66">1</text>
<text x="234" y="63.1">1</text>
<text x="234" y="66">3</text>
<text x="259.8" y="63.1">2</text>
<text x="259.8" y="66">4</text>
<text x="115" y="71.8">17</text>
<text x="115" y="68.9">18</text>
<text x="167.4" y="68.9">2</text>
<text x="167.4" y="71.8">3</text>
<text x="202.1" y="68.9">1</text>
<text x="202.1" y="71.8">2</text>
<text x="234" y="68.9">5</text>
<text x="234" y="71.8">7</text>
<text x="259.8" y="68.9">6</text>
<text x="259.8" y="71.8">8</text>
<text x="167.4" y="74.7">4</text>
<text x="234" y="74.7">9</text>
<text x="259.8" y="74.7">10</text>
<text x="57.3" y="110.7" transform="rotate(-90 57.3 110.7)">9</text>
<text x="60.2" y="112.1" transform="rotate(-90 60.2 112.1)">10</text>
<text x="63.1" y="112.1" transform="rotate(-90 63.1 112.1)">11</text>
<text x="66" y="112.1" transform="rotate(-90 66 112.1)">12</text>
<text x="68.9" y="112.1" transform="rotate(-90 68.9 112.1)">13</text>
<text x="71.8" y="112.1" transform="rotate(-90 71.8 112.1)">14</text>
<text x="74.7" y="112.1" transform="rotate(-90 74.7 112.1)">15</text>
<text x="77.6" y="112.1" transform="rotate(-90 77.6 112.1)">16</text>
<text x="175.8" y="118.1">6</text>
<text x="175.8" y="123.9">4</text>
<text x="175.8" y="121">5</text>
<text x="175.8" y="129.7">2</text>
<text x="175.8" y="126.8">3</text>
<text x="175.8" y="132.6">1</text>
<text x="16.8" y="155.8">1</text>
<text x="36.8" y="155.8">2</text>
<text x="92.1" y="155.8">1</text>
<text x="112.1" y="155.8">2</text>
<text x="222.1" y="155.8">2</text>
<text x="16.8" y="158.7">3</text>
<text x="16.8" y="161.5">5</text>
<text x="36.8" y="158.7">4</text>
<text x="36.8" y="161.5">6</text>
<text x="92.1" y="158.7">3</text>
<text x="92.1" y="161.5">5</text>
<text x="112.1" y="158.7">4</text>
<text x="112.1" y="161.5">6</text>
<text x="222.1" y="158.7">4</text>
<text x="263" y="158.7">1</text>
<text x="263" y="161.5">2</text>
<text x="16.8" y="164.5">7</text>
<text x="16.8" y="167.3">9</text>
<text x="36.8" y="164.5">8</text>
<text x="36.8" y="167.3">10</text>
<text x="92.1" y="164.5">7</text>
<text x="92.1" y="167.3">9</text>
<text x="112.1" y="164.5">8</text>
<text x="112.1" y="167.3">10</text>
<text x="210.8" y="165.7" transform="rotate(-90 210.8 165.7)">1</text>
<text x="263" y="164.5">3</text>
<text x="15.4" y="170.3">11</text>
<text x="15.4" y="173.1">13</text>
<text x="36.8" y="170.3">12</text>
<text x="36.8" y="173.1">14</text>
<text x="90.7" y="170.3">11</text>
<text x="90.7" y="173.1">13</text>
<text x="112.1" y="170.3">12</text>
<text x="112.1" y="173.1">14</text>
<text x="15.4" y="176">15</text>
<text x="15.4" y="178.9">17</text>
<text x="36.8" y="176">16</text>
<text x="36.8" y="178.9">18</text>
<text x="90.7" y="176">15</text>
<text x="90.7" y="178.9">17</text>
<text x="112.1" y="176">16</text>
<text x="112.1" y="178.9">18</text>
<text x="15.4" y="181.8">19</text>
<text x="15.4" y="184.7">21</text>
<text x="36.8" y="181.8">20</text>
<text x="36.8" y="184.7">22</text>
<text x="90.7" y="181.8">19</text>
<text x="90.7" y="184.7">21</text>
<text x="112.1" y="181.8">20</text>
<text x="112.1" y="184.7">22</text>
<text x="15.4" y="187.6">23</text>
<text x="15.4" y="190.5">25</text>
<text x="36.8" y="187.6">24</text>
<text x="36.8" y="190.5">26</text>
<text x="90.7" y="187.6">23</text>
<text x="90.7" y="190.5">25</text>
<text x="112.1" y="187.6">24</text>
<text x="112.1" y="190.5">26</text>
<text x="176.7" y="190.6">Title</text>
<text x="15.4" y="193.4">27</text>
<text x="15.4" y="196.3">29</text>
<text x="36.8" y="193.4">28</text>
<text x="36.8" y="196.3">30</text>
<text x="90.7" y="193.4">27</text>
<text x="90.7" y="196.3">29</text>
<text x="112.1" y="193.4">28</text>
<text x="112.1" y="196.3">30</text>
<text x="15.4" y="199.2">31</text>
<text x="36.8" y="199.2">32</text>
<text x="90.7" y="199.2">31</text>
<text x="112.1" y="199.2">32</text>
<text x="176.7" y="199.3">Size</text>
<text x="179.6" y="202.2">A</text>
<text x="188.3" y="199.3">Document Number</text>
<text x="188.3" y="202.2">&lt;Doc&gt;</text>
<text x="272.2" y="199.3">Rev</text>
<text x="176.7" y="207.9">Date:</text>
<text x="191.7" y="207.9">Monday, March 13, 2017</text>
<text x="234.6" y="207.9">Sheet</text>
<text x="249" y="207.9">1</text>
<text x="257.8" y="207.9">of</text>
<text x="266.4" y="207.9">1</text>
</g>
<g font-size="2.6" fill="#004080">
<text x="59.2" y="47.3" transform="rotate(-90 59.2 47.3)">PD2/INT0/PCINT18</text>
<text x="62.1" y="46.9" transform="rotate(-90 62.1 46.9)">PD1/TXD/PCINT17</text>
<text x="65" y="47.2" transform="rotate(-90 65 47.2)">PD0/RXD/PCINT16</text>
<text x="21.8" y="53.3">PCINT19/OC2B/INT1/PD3</text>
<text x="67.9" y="48.8" transform="rotate(-90 67.9 48.8)">PC6/RSTN/PCINT14</text>
<text x="76.5" y="48.6" transform="rotate(-90 76.5 48.6)">PC3/ADC3/PCINT11</text>
<text x="79.5" y="48.6" transform="rotate(-90 79.5 48.6)">PC2/ADC2/PCINT10</text>
<text x="90.3" y="53.3">PC1/ADC1/PCIN9</text>
<text x="21.8" y="56.3">PCINT20/XCK/T0/DAO/PD4</text>
<text x="21.8" y="59.1">PCINT24/OC0A/PE4</text>
<text x="70.8" y="54.4" transform="rotate(-90 70.8 54.4)">PC5/ADC5/SCL/PCINT13</text>
<text x="73.7" y="54.7" transform="rotate(-90 73.7 54.7)">PC4/ADC4/SDA/PCINT12</text>
<text x="80.9" y="56.3">PC0/ADC0/OC0A/PCINT8</text>
<text x="90.5" y="59.1">PE3/ADC7/ACIN3</text>
<text x="21.8" y="62">VCC</text>
<text x="21.8" y="64.9">GND</text>
<text x="98.9" y="64.9">PE6/VREF</text>
<text x="99.7" y="62">PE2/SWD</text>
<text x="238.9" y="64.9">SWC</text>
<text x="250.5" y="64.9">GND</text>
<text x="21.8" y="67.8">PCINT25/CLKO/DAO1/PE5</text>
<text x="21.8" y="70.7">PCINT6/OSC1/PB6</text>
<text x="90.5" y="67.8">PE1/ADC6/ACIN2</text>
<text x="99.7" y="70.7">PE0/SWC</text>
<text x="238.9" y="67.8">RSTN</text>
<text x="238.9" y="70.7">SWD</text>
<text x="249.9" y="67.8">VTref</text>
<text x="252.5" y="70.7">NC</text>
<text x="21.8" y="73.6">PCINT7/OSC2/PB7</text>
<text x="82.8" y="73.6">PB5/OPA3/SCK/PCINT6</text>
<text x="238.9" y="73.6">Vsupply</text>
<text x="238.9" y="76.5">NC</text>
<text x="250.5" y="76.5">GND</text>
<text x="252.5" y="73.6">NC</text>
<text x="59.2" y="105.7" transform="rotate(-90 59.2 105.7)">PCINT21/OC0B/RXD/PD5</text>
<text x="62.1" y="105.7" transform="rotate(-90 62.1 105.7)">PCINT22/OC0A/ACIN0/TXD/PD6</text>
<text x="65" y="105.7" transform="rotate(-90 65 105.7)">PCINT23/ACIN1/OPA0/PD7</text>
<text x="67.9" y="105.7" transform="rotate(-90 67.9 105.7)">PCINT0/CLKO/ICP1/OPA1/PB0</text>
<text x="70.8" y="105.7" transform="rotate(-90 70.8 105.7)">PCINT1/OC1A/PB1</text>
<text x="73.7" y="105.7" transform="rotate(-90 73.7 105.7)">PCINT2/SPSS/OC1B/PB2</text>
<text x="76.5" y="105.7" transform="rotate(-90 76.5 105.7)">PCINT3/OC2A/MOSI/PB3</text>
<text x="79.5" y="105.7" transform="rotate(-90 79.5 105.7)">PCINT4/MISO/OPA2/PB4</text>
<text x="164.1" y="119.9">SHELL</text>
<text x="164.1" y="122.9">SHELL</text>
<text x="166.5" y="125.7">GND</text>
<text x="168.3" y="131.5">DM</text>
<text x="168.7" y="128.7">DP</text>
<text x="165.2" y="134.4">VBUS</text>
<text x="204.2" y="160.5">VI</text>
<text x="212.6" y="160.7" transform="rotate(-90 212.6 160.7)">ADJ</text>
<text x="214.9" y="157.6">VO</text>
<text x="216.6" y="160.5">G</text>
</g>
<text font-size="2.6" fill="#008000" x="275.1" y="202.2">v1.0</text>
</svg>
